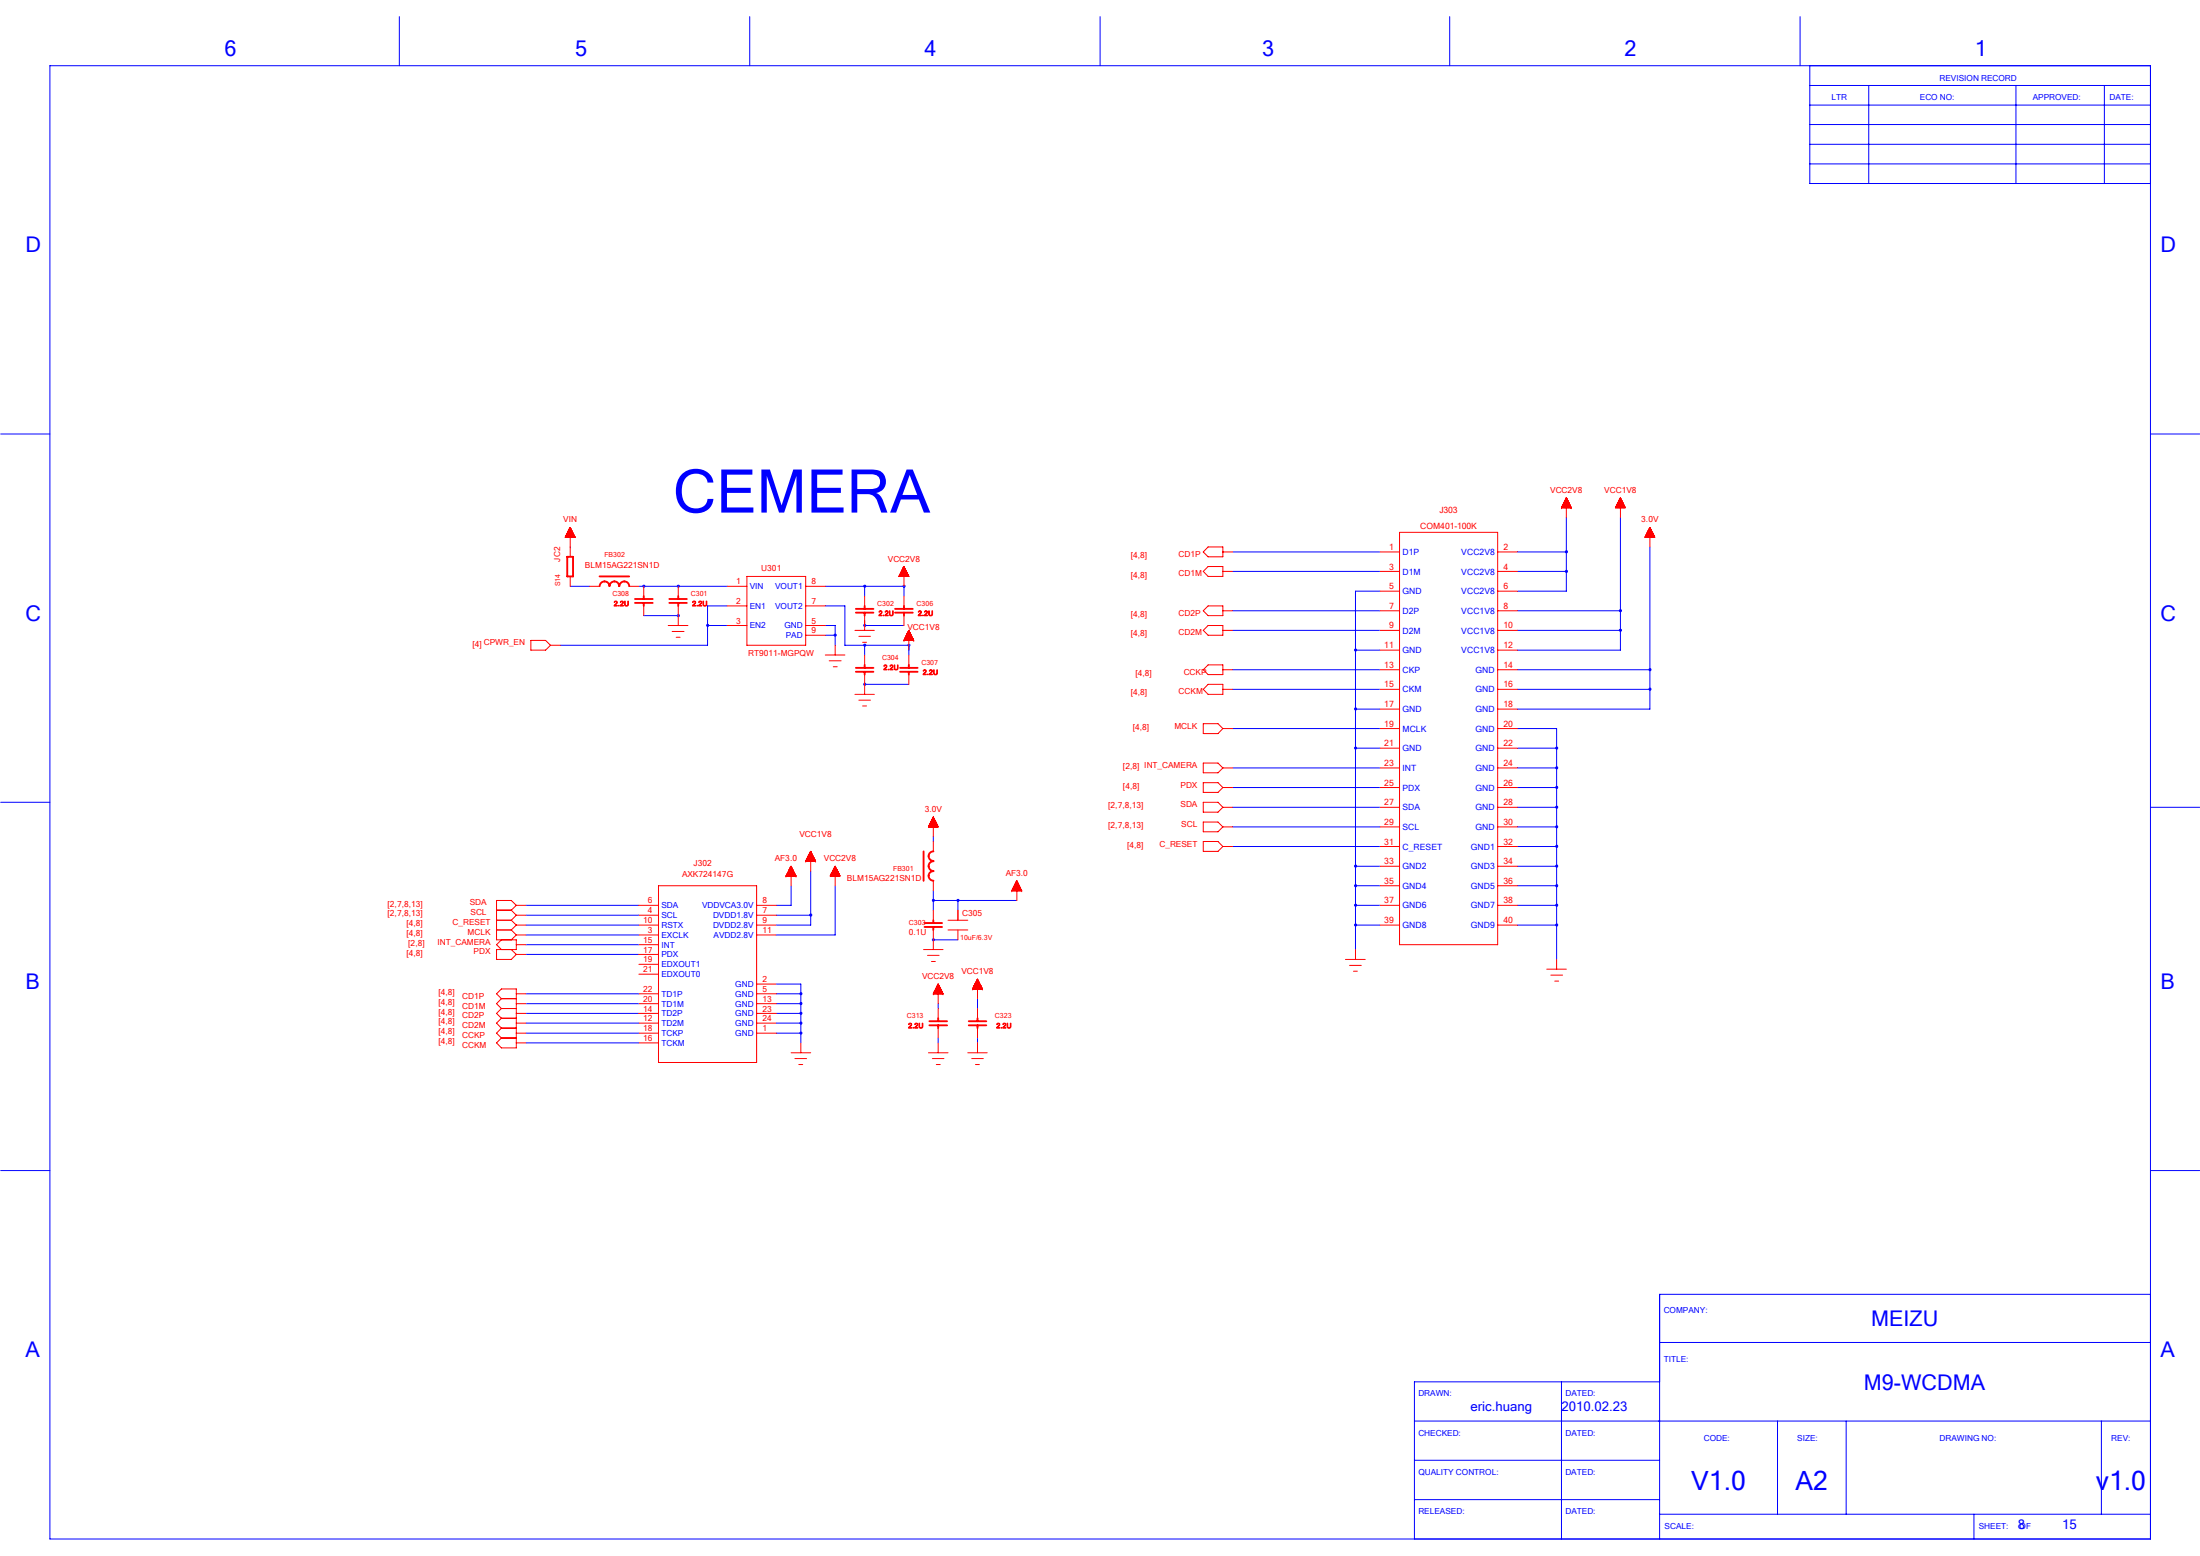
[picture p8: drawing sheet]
<svg xmlns="http://www.w3.org/2000/svg" width="297mm" height="210mm" viewBox="0 0 297 210" stroke-linecap="round" stroke-linejoin="round" font-family="sans-serif">
<g fill="none" stroke="#00f" stroke-width=".14">
<path d="M6.7 8.9h283.7v198.8h-283.7zM53.9 2.2v6.7M101.2 2.2v6.7M148.5 2.2v6.7M195.7 2.2v6.7M243 2.2v6.7M244.4 8.9v15.9h46M244.4 16.8h46M244.4 11.5h46M244.4 14.2h46M244.4 19.5h46M252.3 11.5v13.3"/>
<path d="M272.2 11.5v13.3M284.1 11.5v13.3M244.4 22.1h46M.1 58.6h6.6M290.4 58.6h6.6M77 73.8h.1M77 79.1h2.6M86.3 79.1h5.3M86.9 79.1h.1M91.6 79.1h.1M91.6 79.1h6.6M111.4 79.1h10.7"/>
<path d="M116.7 79.1v1.4M122.1 79.1h.1M122.1 79.1v1.4M166.4 74.5h19.9M166.4 77.1h19.9M186.3 79.8h-3.3v48.3M204.9 74.5h6.6M204.9 77.1h6.6M211.5 69.8v10h-6.6M218.8 69.8v12.6M222.8 73.8v21.9h-17.9M86.9 83.1h4.7"/>
<path d="M91.6 83.1h.1M95.5 84.4h2.7M98.2 81.8h-2.7v5.3h-19.9M111.4 81.8h2.7v5.3h8.6v1.3M111.4 84.4h1.4v2.7M111.4 85.7h1.4M116.7 92.4h.1M116.7 84.4h.1M116.7 92.4h6M116.7 84.4h5.4M116.7 83.8v.6M116.7 87.1v1.3"/>
<path d="M166.4 82.4h19.9M166.4 85.1h19.9M166.4 98.3h19.9M166.4 90.4h19.9M166.4 93h19.9M183 87.7h3.3M183 95.7h3.3M204.9 82.4h13.9M204.9 85.1h13.9M204.9 98.3h5.3v31.2M204.9 90.4h17.9M204.9 93h17.9"/>
<path d="M218.8 82.4v5.3h-13.9M.1 108.3h6.6M106.8 119.5v2.7h-2M109.5 117.6v7.2h-4.7M112.8 119.5v6.7h-8M126 112.9v.7M166.4 108.9h19.9M166.4 103.6h19.9M166.4 106.3h19.9M166.4 111.6h19.9M166.4 114.2h19.9M183 116.9h3.3"/>
<path d="M183 119.5h3.3M183 101h3.3M204.9 108.9h5.3M204.9 103.6h5.3M204.9 106.3h5.3M204.9 111.6h5.3M204.9 114.2h5.3M204.9 116.9h5.3M204.9 119.5h5.3M204.9 101h5.3M290.4 108.9h6.6M71 122.2h15.3"/>
<path d="M71 124.8h15.3M71 123.5h15.3M71 126.2h15.3M71 134.1h15.3M71 135.4h15.3M71 136.8h15.3M71 138.1h15.3M71 139.4h15.3M71 128.8h15.3M71 127.5h15.3M104.8 123.5h4.7M104.8 132.8h3.3v7.9"/>
<path d="M104.8 134.1h3.3M104.8 135.4h3.3M104.8 136.8h3.3M104.8 138.1h3.3M104.8 139.4h3.3M126 126.8h.1M126 126.8h3.3M126 120.2v2.6M126 121.5h11.3M126.7 135.4v.7M129.3 121.5v1.3M132 134.8v1.3"/>
<path d="M183 122.2h3.3M183 124.8h3.3M204.9 122.2h5.3M204.9 124.8h5.3M.1 158h6.6M71 140.7h15.3M126.7 140.1v.6M132 140.1v.6M290.4 158h6.6M290.4 174.7h-66.3v33M191 191.8h99.4M191 197.1h33.1"/>
<path d="M210.8 186.5v21.2M224.1 181.2h66.3M224.1 186.5h-33.1v21.2M240 191.8v12.5M249.3 191.8v12.5M283.7 191.8v12.5M191 202.4h33.1M224.1 204.3h66.3M266.5 204.3v3.4"/>
</g>
<g fill="#00f" stroke="#00f" stroke-width=".14">
<path d="M116.7 87h.2v.2h-.2z" fill-rule="evenodd"/>
<path d="M116.7 79h.2v.2h-.2z" fill-rule="evenodd"/>
<path d="M112.7 85.6h.2v.2h-.2z" fill-rule="evenodd"/>
<path d="M125.9 126.7h.2v.2h-.2z" fill-rule="evenodd"/>
<path d="M122 79h.2v.2h-.2z" fill-rule="evenodd"/>
<path d="M116.7 84.3h.2v.2h-.2z" fill-rule="evenodd"/>
<path d="M116.7 92.2h.2v.2h-.2z" fill-rule="evenodd"/>
<path d="M122.6 87h.2v.2h-.2z" fill-rule="evenodd"/>
<path d="M91.5 79h.2v.2h-.2z" fill-rule="evenodd"/>
<path d="M91.5 83h.2v.2h-.2z" fill-rule="evenodd"/>
<path d="M86.8 79h.2v.2h-.2z" fill-rule="evenodd"/>
<path d="M125.9 121.4h.2v.2h-.2z" fill-rule="evenodd"/>
<path d="M211.4 74.4h.2v.2h-.2z" fill-rule="evenodd"/>
<path d="M211.4 77h.2v.2h-.2z" fill-rule="evenodd"/>
<path d="M218.7 82.3h.2v.2h-.2z" fill-rule="evenodd"/>
<path d="M218.7 85h.2v.2h-.2z" fill-rule="evenodd"/>
<path d="M182.9 119.4h.2v.2h-.2z" fill-rule="evenodd"/>
<path d="M182.9 122.1h.2v.2h-.2z" fill-rule="evenodd"/>
<path d="M182.9 124.7h.2v.2h-.2z" fill-rule="evenodd"/>
<path d="M210.1 124.7h.2v.2h-.2z" fill-rule="evenodd"/>
<path d="M210.1 122.1h.2v.2h-.2z" fill-rule="evenodd"/>
<path d="M210.1 119.4h.2v.2h-.2z" fill-rule="evenodd"/>
<path d="M210.1 116.8h.2v.2h-.2z" fill-rule="evenodd"/>
<path d="M210.1 114.1h.2v.2h-.2z" fill-rule="evenodd"/>
<path d="M210.1 111.5h.2v.2h-.2z" fill-rule="evenodd"/>
<path d="M210.1 108.8h.2v.2h-.2z" fill-rule="evenodd"/>
<path d="M210.1 106.2h.2v.2h-.2z" fill-rule="evenodd"/>
<path d="M210.1 100.8h.2v.2h-.2z" fill-rule="evenodd"/>
<path d="M210.1 103.5h.2v.2h-.2z" fill-rule="evenodd"/>
<path d="M129.3 121.4h.2v.2h-.2z" fill-rule="evenodd"/>
<path d="M222.7 92.9h.2v.2h-.2z" fill-rule="evenodd"/>
<path d="M222.7 90.3h.2v.2h-.2z" fill-rule="evenodd"/>
<path d="M95.4 84.3h.2v.2h-.2z" fill-rule="evenodd"/>
<path d="M108 134h.2v.2h-.2z" fill-rule="evenodd"/>
<path d="M108 135.3h.2v.2h-.2z" fill-rule="evenodd"/>
<path d="M108 136.6h.2v.2h-.2z" fill-rule="evenodd"/>
<path d="M108 138h.2v.2h-.2z" fill-rule="evenodd"/>
<path d="M108 139.3h.2v.2h-.2z" fill-rule="evenodd"/>
<path d="M182.9 116.8h.2v.2h-.2z" fill-rule="evenodd"/>
<path d="M182.9 87.6h.2v.2h-.2z" fill-rule="evenodd"/>
<path d="M182.9 100.8h.2v.2h-.2z" fill-rule="evenodd"/>
<path d="M182.9 95.6h.2v.2h-.2z" fill-rule="evenodd"/>
<circle cx="109.5" cy="123.5" r=".15"/>
</g>
<g fill="none" stroke="#f00" stroke-width=".14">
<path d="M76.4 72.5h1.2M76.4 72.4v.1M76.4 72.4h1.2M76.4 72.3h1.2v.2M76.4 72.3v.2M76.4 72.3h1.1M76.5 72.2h1v.3M76.5 72.2v.3M76.5 72.2h1M76.5 72.5v-.4h1v.4M76.5 72.1h.9M76.6 72.5v-.5h.8v.5"/>
<path d="M76.6 72h.8M76.6 72.5v-.6h.8v.6M76.6 71.9h.7M76.7 71.8h.6v.7M76.7 71.7v.8M76.7 71.7h.6M76.7 71.7h.5v.8M76.8 71.6h.4v.9M76.8 71.5v1M76.8 71.5h.4M76.8 71.5h.3v1M76.8 71.4v1.1"/>
<path d="M76.8 71.4h.3M76.9 71.4h.2v1.1M76.9 71.3v1.2M76.9 71.3h.2M76.9 71.3h.1v1.2M76.9 71.2v1.3M77 71.2h.1M77 71.2v3.9M77 77.8v1.3M77 71.2l-.7 1.3h1.3M77 71.2l.6 1.3M77.2 71.6h-.5v.9"/>
<path d="M79.6 79.1h1.3M84.9 79.1h1.4M86.9 79.1v1.4M91.6 79.1v1.4M98.2 79.1h2.6M100.8 77.8h8v9.3h-8zM108.8 79.1h2.6M121.4 77.7l1.3 .1M121.4 77.7v.1M121.4 77.7h1.3M121.5 77.8v-.2h1.1v.2M121.5 77.6h1.1"/>
<path d="M121.5 77.5h1.1v.3M121.5 77.5v.3M121.5 77.5h1M121.6 77.4h.9v.4M121.6 77.4v.4M121.6 77.4h.9M121.6 77.3h.9v.5M121.6 77.3v.5M121.7 77.3h.7M121.7 77.2h.7v.6M121.7 77.1h.7v.7M121.7 77v.8"/>
<path d="M121.7 77h.6M121.8 77h.5v.8M121.8 76.9h.4v.9M121.8 76.8v1M121.8 76.8h.4M121.9 76.8h.3v1M121.9 76.7v1.1M121.9 76.7h.3M121.9 76.7h.3v1.1M121.9 76.6v1.2M121.9 76.6h.2M122 76.6h.1v1.2"/>
<path d="M122 76.5v1.3M122 76.5h.1M122.1 76.5h.1M122.1 76.5l-.7 1.3h1.3M122.1 76.5v2.6M122.1 76.5l.6 1.3M122.3 76.9h-.5v.9M122.4 77.2h-.7v.6M162.5 77.1l.6-.6h2v1.3h-2zM163.1 73.8h2v1.3h-2l-.6-.6zM165.1 74.5h1.3M165.1 77.1h1.3"/>
<path d="M186.3 74.5h2.7M186.3 77.1h2.7M186.3 79.8h2.7M189 71.8h13.2v55.7h-13.2zM202.2 74.5h2.7M202.2 77.1h2.7M202.2 79.8h2.7M210.8 68.5h.1M210.8 68.5h1.3M210.9 68.4h1.2v.1M210.9 68.4v.1M210.9 68.3h1.2"/>
<path d="M210.9 68.3h1.2v.2M210.9 68.3v.2M211 68.3h1M211 68.5v-.3h1v.3M211 68.2h1M211.1 68.1h.8v.4M211.1 68.1v.4M211.1 68h.8M211.1 68h.8v.5M211.1 67.9v.6M211.1 67.9h.8M211.2 67.9h.6v.6"/>
<path d="M211.2 67.8v.7M211.2 67.8h.6M211.2 67.8h.6v.7M211.2 67.7v.8M211.2 67.7h.6M211.3 67.7h.4v.8M211.3 67.6v.9M211.3 67.6h.4M211.3 67.6h.4v.9M211.3 67.5v1M211.3 67.5h.4M211.4 67.4h.2v1.1"/>
<path d="M211.4 67.3h.2v1.2M211.4 67.3v1.2M211.4 67.3h.1M211.5 67.2v2.6M211.5 67.2v1.3M211.5 67.2h.1M211.5 67.2l-.7 1.3M211.5 67.2l.6 1.3M211.6 67.4h-.2v1.1M212.1 68.5h.1M218.2 68.5h1.2M218.2 68.4v.1"/>
<path d="M218.2 68.4h1.2M218.2 68.3h1.2v.2M218.2 68.3v.2M218.2 68.3h1.1M218.3 68.3h1v.2M218.3 68.2v.3M218.3 68.2h1M218.3 68.5v-.3h1v.3M218.3 68.1h.9M218.4 68.5v-.5h.8v.5M218.4 68h.8M218.4 68.5v-.6h.8v.6"/>
<path d="M218.4 67.9h.7M218.5 67.8h.6v.7M218.5 67.8v.7M218.5 67.8h.6M218.5 67.7h.6v.8M218.5 67.7v.8M218.6 67.7h.4M218.6 67.6h.4v.9M218.6 67.6v.9M218.6 67.6h.4M218.6 67.5h.4v1M218.6 67.4v1.1"/>
<path d="M218.7 67.4h.2M218.7 67.4h.2v1.1M218.7 67.3h.1v1.2M218.8 67.2h.1M218.8 67.2l-.7 1.3h1.3M218.8 67.2v2.6M218.8 67.2l.6 1.3M218.8 67.2l-.1 1.3M218.9 67.3h-.2v1.2M222.1 72.5h1.3M222.2 72.3h1.2v.2M222.2 72.3v.2"/>
<path d="M222.2 72.3h1.1M222.2 72.2h1.1v.3M222.2 72.2v.3M222.3 72.2h1M222.3 72.5v-.4h1v.4M222.3 72.1h.9M222.3 72.5v-.5h.9v.5M222.4 72h.8M222.4 72.5v-.6h.7v.6M222.4 71.9h.7M222.4 71.8h.7v.7M222.4 71.7v.8"/>
<path d="M222.5 71.7h.5M222.5 71.7h.5v.8M222.5 71.6v.9M222.5 71.6h.5M222.6 71.6h.4v.9M222.6 71.5v1M222.6 71.5h.3M222.6 71.5h.3v1M222.6 71.4v1.1M222.6 71.4h.3M222.7 71.4h.2v1.1M222.7 71.3v1.2"/>
<path d="M222.7 71.3h.1M222.7 71.3h.1v1.2M222.7 71.2v1.3M222.7 71.2h.1M222.8 71.2h.1M222.8 71.2l.6 1.3h-1.3zM222.8 71.2v2.6M223.4 72.4h-1.2l-.1 .1M71.7 86.4h2l.6 .7-.6 .6h-2zM74.3 87.1h1.3M86.9 81.8v1.3M90.2 84.4h2.7"/>
<path d="M90.7 85.2h1.7M91.3 86h.5M91.6 81.8v2.6M98.2 81.8h2.6M98.2 84.4h2.6M108.8 81.8h2.6M108.8 84.4h2.6M108.8 85.7h2.6M111.4 88.4h2.7M112 89.2h1.6M112.5 90h.5M112.8 87.1v1.3"/>
<path d="M115.4 85.1h2.7M115.4 93.7h2.7M116 94.5h1.5M116 85.9h1.5M116.5 95.3h.5M116.5 86.7h.5M116.7 80.5v1.3M116.7 83.1v2M116.7 88.4v1.3M116.7 91v2.7M122.1 86.4h.1M122.1 80.5v1.3"/>
<path d="M122.1 83.1v1.3M122.1 86.4h1.3M122.1 86.4h1.2M122.1 86.3v.1M122.1 86.3h1.2v.1M122.1 86.3h1.2M122.2 86.2v.2M122.2 86.2h1.1M122.2 86.2h1M122.2 86.1v.3M122.2 86.1h1M122.2 86h.9"/>
<path d="M122.2 86v.4M122.3 86h.8M122.3 85.9v.5M122.3 85.9h.8M122.4 85.8h.6M122.4 85.6v.8M122.4 85.7h.6v.7M122.4 85.6h.6M122.5 85.5v.9M122.5 85.6h.4v.8M122.5 85.5h.4M122.5 85.4v1"/>
<path d="M122.5 85.5h.4v.9M122.5 85.4h.4M122.6 85.3v1.1M122.6 85.4h.2M122.6 85.3h.2v1.1M122.6 85.2v1.2M122.6 85.3h.2M122.7 85.2h.1M122.7 85.1v2.6M122.7 85.1h.1M122.7 88.4v1.3M122.7 91v1.4"/>
<path d="M122.7 85.1l-.6 1.3M122.7 85.1l.7 1.3M122.7 85.1v1.3M122.8 85.2v1.2M123 85.7h-.6v.7M123 85.7v.7M123.1 85.9v.5M123.1 86v.4M123.2 86.1v.3M123.3 86.2v.2M123.4 86.4h.1M162.5 82.4l.6-.6h2v1.3h-2z"/>
<path d="M162.5 85.1l.6-.7h2v1.3h-2zM162.5 97.7h2l.6 .6-.6 .7h-2zM162.5 90.4l.6-.7h2v1.3h-2zM163.1 92.4h2v1.3h-2l-.6-.7zM165.1 82.4h1.3M165.1 85.1h1.3M165.1 90.4h1.3M165.1 93h1.3M165.1 98.3h1.3M186.3 82.4h2.7M186.3 85.1h2.7M186.3 87.7h2.7"/>
<path d="M186.3 90.4h2.7M186.3 93h2.7M186.3 95.7h2.7M186.3 98.3h2.7M202.2 82.4h2.7M202.2 85.1h2.7M202.2 87.7h2.7M202.2 90.4h2.7M202.2 93h2.7M202.2 95.7h2.7M202.2 98.3h2.7M88.9 119.5h13.3v23.9h-13.3z"/>
<path d="M106.1 118.2h.1M106.1 118.2h1.4M106.2 118.1h1.2M106.2 118.1v.1M106.2 118h1.1M106.2 118v.2M106.3 118h1M106.3 117.9h1M106.3 117.9v.3M106.3 117.8h.9v.4M106.4 117.7h.8v.5M106.5 117.6h.6"/>
<path d="M106.5 117.5h.6M106.5 117.4v.8M106.5 117.4h.6M106.6 117.4h.4v.8M106.6 117.3v.9M106.6 117.3h.4M106.6 117.2v1M106.6 117.2h.4v1M106.7 117.2h.2M106.7 117.1v1.1M106.7 117.1h.2M106.7 117.1h.2v1.1"/>
<path d="M106.7 117v1.2M106.7 117h.2M106.8 117v1.2M106.8 116.9v1.3M106.8 116.9h.1M106.8 116.9v2.6M106.8 116.9l-.7 1.3M106.8 116.9l.7 1.3M106.9 117.2v1M107.1 117.5v.7M107.1 117.6h-.6v.6M107.1 117.6v.6"/>
<path d="M107.2 117.7h-.8v.5M107.2 117.8h-.8l-.1 .4M107.3 117.9v.3M107.3 118v.2M107.4 118.1v.1M107.5 118.2h.1M108.8 116.2h.1M108.8 116.2h1.3M108.8 116.1h1.3v.1M108.8 116.1v.1M108.9 116.1h1.1M108.9 116h1.1v.2"/>
<path d="M108.9 116v.2M108.9 116h1.1M109 115.9h1v.3M109 115.9v.3M109 115.8h.9M109 115.8h.9v.4M109 115.8v.4M109 115.7h.9v.5M109 115.7v.5M109.1 115.7h.7M109.1 115.6h.7v.6M109.1 115.5v.7"/>
<path d="M109.1 115.5h.7M109.1 115.5h.6v.7M109.1 115.4v.8M109.2 115.4h.5M109.2 115.4h.5v.8M109.2 115.3v.9M109.2 115.3h.5M109.3 115.3h.3v.9M109.3 115.2v1M109.3 115.2h.3M109.3 115.2h.3v1M109.3 115.1v1.1"/>
<path d="M109.4 115.1h.1M109.4 115.1h.1v1.1M109.4 115v1.2M109.4 115h.1M109.4 114.9h.1M109.4 114.9v1.3M109.5 114.9h.1M109.5 114.9v2.7M109.5 114.9l-.7 1.3M109.5 114.9l.6 1.3M110.1 116.2h.1M112.2 118.1h1.1"/>
<path d="M112.2 118v.2M112.2 118h1.1M112.2 117.9v.3M112.3 117.9h1M112.3 117.9h.9M112.3 117.8h.9v.4M112.3 117.7v.5M112.4 117.7h.8M112.4 117.7h.7M112.4 117.6v.6M112.4 117.6h.7M112.4 117.5v.7"/>
<path d="M112.5 117.5h.6M112.5 117.4h.5M112.5 117.3v.9M112.6 117.3h.4M112.6 117.2v1M112.6 117.2h.3M112.7 117.1h.1M112.7 117h.1M112.8 116.9h.1M112.8 116.9v2.6M112.8 116.9l.6 1.3h-1.3zM112.8 117l-.1 1.2"/>
<path d="M112.8 117v1.2M112.8 117.1h-.1v1.1M112.8 117.1v1.1M112.9 117.2v1M113 117.3v.9M113 117.4v.8M113.1 117.5v.7M113.1 117.6v.6M113.2 117.8h-.9v.4M113.2 117.8v.4M113.3 117.9v.3M113.3 118v.2"/>
<path d="M113.4 118.1h-1.3v.1M113.4 118.2h.1M125.4 111.6h1.2M125.4 111.5v.1M125.4 111.5h1.2M125.4 111.5h1.2v.1M125.4 111.4v.2M125.5 111.4h1.1M125.5 111.3h1v.3M125.5 111.2h1v.4M125.6 111.1h.8v.5M125.6 111h.8"/>
<path d="M125.6 111v.6M125.7 111h.7v.6M125.7 110.9h.7M125.7 110.8v.8M125.7 110.9h.6M125.8 110.8h.5v.8M125.8 110.7v.9M125.8 110.8h.4M125.8 110.7h.4M125.8 110.6v1M125.8 110.6h.4M125.9 110.6h.3v1"/>
<path d="M125.9 110.5v1.1M125.9 110.6h.2M125.9 110.5h.2v1.1M125.9 110.4v1.2M125.9 110.4h.2M126 110.4h.1v1.2M126 110.3v1.3M126 110.3h.1M126 110.3v2.6M126 113.6v1.3M126 118.9v1.3M126 110.3l.7 1.3h-1.3"/>
<path d="M126 110.3l-.6 1.3M126.2 110.7v.9M126.4 110.9v.7M126.4 111.1h-.8v.5M126.5 111.2h-1v.4M126.5 111.3h-1v.3M126.6 111.5v.1M136.7 120h1.1v.2M136.7 120v.2M136.8 120h1M136.8 119.9h1v.3M136.8 119.8v.4"/>
<path d="M136.8 119.8h.9M136.8 119.8h.9v.4M136.9 119.7h.8v.5M136.9 119.6h.7v.6M136.9 119.5v.7M137 119.5h.6M137 119.5h.6v.7M137 119.4v.8M137 119.4h.5M137 119.4h.5v.8M137 119.3v.9M137.1 119.3h.4"/>
<path d="M137.1 119.2h.4v1M137.1 119.2v1M137.1 119.2h.3M137.1 119.1h.3v1.1M137.1 119.1v1.1M137.2 119.1h.2M137.2 119h.2v1.2M137.2 119v1.2M137.2 119h.1M137.3 118.9v2.6M137.3 118.9v1.3M137.3 118.9h.1"/>
<path d="M137.3 118.9l-.7 1.3M137.3 118.9l.7 1.3M137.7 119.6h-.8v.6M137.7 119.7h-.9v.5M162.5 110.9h2l.6 .7-.6 .6h-2zM162.5 103h2l.6 .6-.6 .7h-2zM162.5 105.6h2l.6 .7-.6 .6h-2zM162.5 108.3h2l.6 .6-.6 .7h-2zM162.5 113.6h2l.6 .6-.6 .7h-2zM165.1 103.6h1.3M165.1 106.3h1.3M165.1 108.9h1.3"/>
<path d="M165.1 111.6h1.3M165.1 114.2h1.3M186.3 101h2.7M186.3 103.6h2.7M186.3 106.3h2.7M186.3 108.9h2.7M186.3 111.6h2.7M186.3 114.2h2.7M186.3 116.9h2.7M186.3 119.5h2.7M202.2 101h2.7M202.2 103.6h2.7"/>
<path d="M202.2 106.3h2.7M202.2 108.9h2.7M202.2 111.6h2.7M202.2 114.2h2.7M202.2 116.9h2.7M202.2 119.5h2.7M67 125.5h2M67 124.2h2M67 122.8h2M67.7 134.8l-.7-.7 .7-.6h2v7.9h-2l-.7-.7 .7-.6M67.7 137.4h2M67.7 136.1l-.7 .7 .7 .6"/>
<path d="M67.7 136.1h2M67.7 137.4l-.7 .7 .7 .6M67.7 138.7h2M67.7 134.8h2M67.7 134.8l-.7 .6 .7 .7M67.7 138.7l-.7 .7 .7 .7M67.7 126.8l-.7 .7 .7 .6M69 124.2l.7 .6M69 125.5l.7 .7M69 128.1l.7 .7M69 122.8l.7 .7M69.7 127.5h1.3"/>
<path d="M69.7 122.2h1.3M69.7 124.8h1.3M69.7 139.4h1.3M69.7 126.2h1.3M69.7 123.5h1.3M69.7 134.1h1.3M69.7 138.1h1.3M69.7 135.4h1.3M69.7 136.8h1.3M69.7 128.8h1.3M69.7 122.2l-.7-.7h-2v5.3h2.7v1.3h-2.7v1.4h2l.7-.7M69.7 124.8l-.7 .7"/>
<path d="M69.7 126.2l-.7 .6M69.7 122.2l-.7 .6M69.7 123.5l-.7 .7M86.3 127.5h2.6M86.3 122.2h2.6M86.3 124.8h2.6M86.3 139.4h2.6M86.3 126.2h2.6M86.3 123.5h2.6M86.3 134.1h2.6M86.3 138.1h2.6M86.3 135.4h2.6"/>
<path d="M86.3 136.8h2.6M86.3 128.8h2.6M86.3 130.1h2.6M86.3 131.5h2.6M102.2 122.2h2.6M102.2 124.8h2.6M102.2 139.4h2.6M102.2 132.8h2.6M102.2 126.2h2.6M102.2 123.5h2.6M102.2 134.1h2.6M102.2 138.1h2.6"/>
<path d="M102.2 135.4h2.6M102.2 136.8h2.6M124.7 128.1h2.6M125.2 128.9h1.6M125.8 129.8h.5M126 134.1h.1M126 122.8v1.4M126 125.5v2.6M126 134.1h1.3M126.1 134v.1M126.1 134h1.2M126.1 133.9v.2"/>
<path d="M126.1 133.9h1.1v.2M126.1 133.9h1.1M126.2 133.8h1v.3M126.2 133.7v.4M126.2 133.7h.9v.4M126.2 133.7h.9M126.3 133.6v.5M126.3 133.6h.8M126.3 133.6h.7M126.4 133.5v.6M126.4 133.5h.6M126.4 133.5h.6v.6"/>
<path d="M126.4 133.3v.8M126.4 133.4h.6M126.4 133.3h.5M126.4 133.2v.9M126.5 133.2h.4v.9M126.5 133.1v1M126.5 133.2h.4M126.5 133.1h.3M126.5 133v1.1M126.5 133.1h.3v1M126.6 133h.2M126.6 132.9v1.2"/>
<path d="M126.6 133h.2v1.1M126.6 132.9h.1M126.6 132.8v1.3M126.7 132.8h.1M126.7 132.8v2.6M126.7 136.1v1.3M126.7 138.7v1.4M126.7 132.8l-.7 1.3M126.7 132.8l.6 1.3M126.9 133.2v.9M127 133.4v.7M127.1 133.6v.5"/>
<path d="M127.2 133.8h-1v.3M127.3 134v.1M127.3 134.1h.1M128 125.5h2.7M128 124.2h2.7M129.3 122.8v1.4M129.3 125.5v1.3M131.3 133.5h.1M131.3 133.5h1.3M131.3 133.4h1.3M131.4 133.3h1.2v.2M131.4 133.3v.2"/>
<path d="M131.4 133.3h1.2M131.4 133.2h1.1v.3M131.5 133.1h1v.4M131.5 133.1v.4M131.5 133.1h1M131.5 133h.9v.5M131.5 133v.5M131.6 133h.8M131.6 132.9h.8v.6M131.6 132.9v.6M131.6 132.9h.7M131.6 132.8h.7v.7"/>
<path d="M131.6 132.8v.7M131.6 132.8h.7M131.7 132.7h.6v.8M131.7 132.7v.8M131.7 132.7h.5M131.7 132.6h.5v.9M131.7 132.5v1M131.8 132.5h.4M131.8 132.5h.4v1M131.8 132.4v1.1M131.8 132.4h.3M131.9 132.4h.2v1.1"/>
<path d="M131.9 132.3v1.2M131.9 132.3h.2M131.9 132.3h.2v1.2M131.9 132.2v1.3M131.9 132.2h.1M132 132.2v1.3M132 132.1v1.4M132 132.1h.1M132 132.1v2.7M132 136.1v1.3M132 138.7v1.4M132 132.1l-.7 1.4"/>
<path d="M132 132.1l.6 1.4M132.5 133.2h-1l-.1 .3M132.6 133.5h.1M136.6 120.2h.1M136.6 120.2h1.4M136.7 120.1h1.2M136.7 120.1h1.2v.1M136.7 120.1v.1M136.7 120h1.2M138 120.2h.1M181.7 129.5h2.6M182.2 130.3h1.6"/>
<path d="M182.7 131.1h.6M183 128.1v1.4M186.3 122.2h2.7M186.3 124.8h2.7M202.2 122.2h2.7M202.2 124.8h2.7M208.8 130.8h2.7M209.4 131.6h1.6M209.9 132.4h.5M210.2 129.5v1.3M67.7 140.1h2M69.7 140.7h1.3"/>
<path d="M86.3 140.7h2.6M106.8 142.1h2.7M107.3 142.9h1.6M107.9 143.7h.5M108.1 140.7v1.4M125.4 142.1h2.6M125.9 142.9h1.6M126.4 143.7h.5M126.7 140.7v1.4M130.7 142.1h2.6M131.2 142.9h1.6M131.7 143.7h.5"/>
<path d="M132 140.7v1.4"/>
</g>
<g fill="none" stroke="#f00" stroke-width=".25">
<path d="M76.6 75.1h.8v2.7h-.8zM80.9 77.8h4M81 79.1a.67 .67 0 0 1 .6-.6 .67 .67 0 0 1 .7 .6 .65 .65 0 0 1 .6-.6 .65 .65 0 0 1 .7 .6M83.6 79.1a.66 .66 0 0 1 .7-.6 .66 .66 0 0 1 .6 .6M85.7 80.8h2.4M85.7 81.4h2.4M86.9 80.5v.3M86.9 81.4v.4M90.4 80.8h2.3M90.4 81.4h2.3M91.6 80.5v.3M91.6 81.4v.4"/>
<path d="M115.6 90.1h2.3M115.6 90.7h2.3M115.6 82.2h2.3M115.6 82.7h2.3M116.7 81.8v.4M116.7 82.7v.4M116.7 89.7v.4M116.7 90.7v.3M120.8 82.2h2.4M120.8 82.7h2.4M121.5 90.1h2.4M121.5 90.7h2.4"/>
<path d="M122.1 81.8v.4M122.1 82.7v.4M122.7 89.7v.4M122.7 90.7v.3M124.7 114.9v4M126 114.9a.65 .65 0 0 0-.6 .6 .65 .65 0 0 0 .6 .7M126 116.2a.66 .66 0 0 0-.6 .7 .66 .66 0 0 0 .6 .6M126 117.6a.65 .65 0 0 0-.6 .6 .65 .65 0 0 0 .6 .7M124.8 125.1h2.4M124.8 124.6h2.4M125.5 137.8h2.4M125.5 138.4h2.4"/>
<path d="M126 124.2v.4M126 125.1v.4M126.7 137.4v.4M126.7 138.4v.3M130.8 137.8h2.4M130.8 138.4h2.4M132 137.4v.4M132 138.4v.3"/>
</g>
<text font-size="8.1" fill="#00f" x="90.9" y="69.2">CEMERA</text>
<g font-size="3.6" fill="#00f">
<text x="228.4" y="201">V1.0</text>
<text x="242.4" y="201">A2</text>
<text x="283" y="201">v1.0</text>
</g>
<g font-size="2.9" fill="#00f">
<text x="30.3" y="7.5">6</text>
<text x="77.6" y="7.5">5</text>
<text x="124.8" y="7.5">4</text>
<text x="170.4" y="7.5">3</text>
<text x="219.3" y="7.5">2</text>
<text x="266.6" y="7.5">1</text>
<text x="3.4" y="34.1">D</text>
<text x="291.7" y="34.1">D</text>
<text x="3.4" y="83.8">C</text>
<text x="291.7" y="83.8">C</text>
<text x="3.4" y="133.5">B</text>
<text x="291.7" y="133.5">B</text>
<text x="252.7" y="178.9">MEIZU</text>
<text x="3.4" y="183.1">A</text>
<text x="291.7" y="183.1">A</text>
<text x="251.7" y="187.5">M9-WCDMA</text>
</g>
<g font-size="1.8" fill="#00f">
<text x="198.5" y="190.4">eric.huang</text>
<text x="210.8" y="190.4">2010.02.23</text>
<text x="272.4" y="206.3">8</text>
<text x="278.4" y="206.3">15</text>
</g>
<g font-size="1.2" fill="#f00">
<text x="191.7" y="71.3">COM401-100K</text>
<text x="194.3" y="69.2">J303</text>
<text x="187.5" y="74.2">1</text>
<text x="187.5" y="76.9">3</text>
<text x="203" y="74.2">2</text>
<text x="203" y="76.9">4</text>
<text x="187.5" y="79.5">5</text>
<text x="187.5" y="82.2">7</text>
<text x="203" y="79.5">6</text>
<text x="203" y="82.2">8</text>
<text x="186.9" y="87.5">11</text>
<text x="187.5" y="84.8">9</text>
<text x="203" y="87.5">12</text>
<text x="203" y="84.8">10</text>
<text x="186.9" y="90.1">13</text>
<text x="186.9" y="92.8">15</text>
<text x="186.9" y="95.4">17</text>
<text x="203" y="90.1">14</text>
<text x="203" y="92.8">16</text>
<text x="203" y="95.4">18</text>
<text x="186.9" y="98.1">19</text>
<text x="186.9" y="100.7">21</text>
<text x="203" y="98.1">20</text>
<text x="203" y="100.7">22</text>
<text x="186.9" y="103.4">23</text>
<text x="186.9" y="106">25</text>
<text x="203" y="103.4">24</text>
<text x="203" y="106">26</text>
<text x="186.9" y="108.7">27</text>
<text x="186.9" y="111.3">29</text>
<text x="186.9" y="114">31</text>
<text x="203" y="108.7">28</text>
<text x="203" y="111.3">30</text>
<text x="203" y="114">32</text>
<text x="186.9" y="116.6">33</text>
<text x="186.9" y="119.3">35</text>
<text x="203" y="116.6">34</text>
<text x="203" y="119.3">36</text>
<text x="186.9" y="121.9">37</text>
<text x="186.9" y="124.6">39</text>
<text x="203" y="121.9">38</text>
<text x="203" y="124.6">40</text>
</g>
<g font-size="1.2" fill="#00f">
<text x="189.4" y="74.9">D1P</text>
<text x="189.4" y="77.5">D1M</text>
<text x="197.3" y="74.9">VCC2V8</text>
<text x="197.3" y="77.5">VCC2V8</text>
<text x="189.4" y="80.2">GND</text>
<text x="189.4" y="82.8">D2P</text>
<text x="197.3" y="82.8">VCC1V8</text>
<text x="197.3" y="80.2">VCC2V8</text>
<text x="189.4" y="85.5">D2M</text>
<text x="189.4" y="88.2">GND</text>
<text x="197.3" y="85.5">VCC1V8</text>
<text x="197.3" y="88.2">VCC1V8</text>
<text x="189.4" y="90.8">CKP</text>
<text x="189.4" y="93.5">CKM</text>
<text x="199.2" y="90.8">GND</text>
<text x="199.2" y="93.5">GND</text>
<text x="189.4" y="96.1">GND</text>
<text x="189.4" y="98.7">MCLK</text>
<text x="189.4" y="101.4">GND</text>
<text x="199.2" y="98.7">GND</text>
<text x="199.2" y="96.1">GND</text>
<text x="199.2" y="101.4">GND</text>
<text x="189.4" y="104.1">INT</text>
<text x="189.4" y="106.7">PDX</text>
<text x="199.2" y="106.7">GND</text>
<text x="199.2" y="104.1">GND</text>
<text x="189.4" y="109.4">SDA</text>
<text x="189.4" y="112">SCL</text>
<text x="199.2" y="112">GND</text>
<text x="199.2" y="109.4">GND</text>
<text x="189.4" y="114.7">C_RESET</text>
<text x="189.4" y="117.3">GND2</text>
<text x="189.4" y="120">GND4</text>
<text x="198.6" y="114.7">GND1</text>
<text x="198.6" y="117.3">GND3</text>
<text x="198.6" y="120">GND5</text>
<text x="189.4" y="122.6">GND6</text>
<text x="189.4" y="125.3">GND8</text>
<text x="198.6" y="122.6">GND7</text>
<text x="198.6" y="125.3">GND9</text>
</g>
<g font-size="1.1" fill="#00f">
<text x="261.9" y="10.9">REVISION RECORD</text>
<text x="247.3" y="13.5">LTR</text>
<text x="259.2" y="13.5">ECO NO:</text>
<text x="274.5" y="13.5">APPROVED:</text>
<text x="284.8" y="13.5">DATE:</text>
<text x="101.2" y="82.2">EN1</text>
<text x="101.2" y="79.5">VIN</text>
<text x="104.7" y="82.2">VOUT2</text>
<text x="104.7" y="79.5">VOUT1</text>
<text x="101.2" y="84.8">EN2</text>
<text x="105.9" y="84.8">GND</text>
<text x="106.1" y="86.1">PAD</text>
<text x="89.3" y="123.9">SCL</text>
<text x="89.3" y="122.6">SDA</text>
<text x="89.3" y="125.2">RSTX</text>
<text x="94.8" y="122.6">VDDVCA3.0V</text>
<text x="96.3" y="123.9">DVDD1.8V</text>
<text x="96.3" y="125.2">DVDD2.8V</text>
<text x="89.3" y="126.6">EXCLK</text>
<text x="89.3" y="127.9">INT</text>
<text x="89.3" y="129.2">PDX</text>
<text x="89.3" y="130.5">EDXOUT1</text>
<text x="89.3" y="131.9">EDXOUT0</text>
<text x="96.3" y="126.6">AVDD2.8V</text>
<text x="89.3" y="137.2">TD2P</text>
<text x="89.3" y="135.8">TD1M</text>
<text x="89.3" y="134.5">TD1P</text>
<text x="99.3" y="133.2">GND</text>
<text x="99.3" y="134.5">GND</text>
<text x="99.3" y="135.8">GND</text>
<text x="99.3" y="137.2">GND</text>
<text x="89.3" y="138.5">TD2M</text>
<text x="89.3" y="141.1">TCKM</text>
<text x="89.3" y="139.8">TCKP</text>
<text x="99.3" y="139.8">GND</text>
<text x="99.3" y="138.5">GND</text>
<text x="224.6" y="177.2">COMPANY:</text>
<text x="224.6" y="183.8">TITLE:</text>
<text x="191.5" y="188.4">DRAWN:</text>
<text x="211.4" y="188.4">DATED:</text>
<text x="191.5" y="193.8">CHECKED:</text>
<text x="211.4" y="193.8">DATED:</text>
<text x="230" y="194.4">CODE:</text>
<text x="242.7" y="194.4">SIZE:</text>
<text x="261.9" y="194.4">DRAWING NO:</text>
<text x="285.1" y="194.4">REV:</text>
<text x="191.5" y="199.1">QUALITY CONTROL:</text>
<text x="211.4" y="199.1">DATED:</text>
<text x="191.5" y="204.3">RELEASED:</text>
<text x="211.4" y="204.3">DATED:</text>
<text x="224.8" y="206.3">SCALE:</text>
<text x="267.2" y="206.3">SHEET:</text>
<text x="272.7" y="206.3">OF</text>
</g>
<g font-size="1.1" fill="#f00">
<text x="76.1" y="70.5">VIN</text>
<text x="209.3" y="66.5">VCC2V8</text>
<text x="216.6" y="66.5">VCC1V8</text>
<text x="221.6" y="70.5">3.0V</text>
<text x="75.6" y="75.8" transform="rotate(-90 75.6 75.8)">JC2</text>
<text x="79" y="76.6">BLM15AG221SN1D</text>
<text x="102.8" y="77.1">U301</text>
<text x="119.9" y="75.8">VCC2V8</text>
<text x="152.7" y="75.3">[4,8]</text>
<text x="152.7" y="77.9">[4,8]</text>
<text x="159.1" y="75.1">CD1P</text>
<text x="159.1" y="77.8">CD1M</text>
<text x="99.4" y="81.5">2</text>
<text x="99.4" y="78.8">1</text>
<text x="109.6" y="78.8">8</text>
<text x="109.6" y="81.5">7</text>
<text x="152.7" y="83.2">[4,8]</text>
<text x="159.1" y="83.1">CD2P</text>
<text x="63.8" y="87.2">[4] CPWR_EN</text>
<text x="99.4" y="84.2">3</text>
<text x="101" y="88.6">RT9011-MGPQW</text>
<text x="109.6" y="84.2">5</text>
<text x="109.6" y="85.5">9</text>
<text x="122.5" y="85.1">VCC1V8</text>
<text x="152.7" y="85.9">[4,8]</text>
<text x="159.1" y="85.7">CD2M</text>
<text x="152.7" y="93.9">[4,8]</text>
<text x="153.3" y="91.2">[4,8]</text>
<text x="159.1" y="93.7">CCKM</text>
<text x="159.8" y="91">CCKP</text>
<text x="153" y="98.5">[4,8]</text>
<text x="158.6" y="98.3">MCLK</text>
<text x="151.6" y="103.8">[2,8] INT_CAMERA</text>
<text x="151.6" y="106.4">[4,8]</text>
<text x="159.4" y="106.3">PDX</text>
<text x="107.9" y="112.9">VCC1V8</text>
<text x="124.8" y="109.6">3.0V</text>
<text x="149.6" y="109.1">[2,7,8,13]</text>
<text x="149.6" y="111.8">[2,7,8,13]</text>
<text x="159.4" y="108.9">SDA</text>
<text x="159.5" y="111.6">SCL</text>
<text x="92.1" y="118.4">AXK724147G</text>
<text x="93.6" y="116.9">J302</text>
<text x="104.6" y="116.2">AF3.0</text>
<text x="111.2" y="116.2">VCC2V8</text>
<text x="114.3" y="118.9">BLM15AG221SN1D</text>
<text x="135.8" y="118.2">AF3.0</text>
<text x="152.2" y="114.4">[4,8]</text>
<text x="156.6" y="114.2">C_RESET</text>
<text x="52.3" y="122.3">[2,7,8,13]</text>
<text x="52.3" y="123.7">[2,7,8,13]</text>
<text x="54.9" y="125">[4,8]</text>
<text x="61.1" y="124.8">C_RESET</text>
<text x="63.4" y="122.2">SDA</text>
<text x="63.5" y="123.5">SCL</text>
<text x="86.9" y="124.6">10</text>
<text x="87.5" y="125.9">3</text>
<text x="87.5" y="123.3">4</text>
<text x="87.5" y="121.9">6</text>
<text x="102.9" y="123.3">7</text>
<text x="102.9" y="121.9">8</text>
<text x="102.9" y="124.6">9</text>
<text x="102.9" y="125.9">11</text>
<text x="129.9" y="123.7">C305</text>
<text x="54.9" y="126.3">[4,8]</text>
<text x="54.9" y="129">[4,8]</text>
<text x="55.1" y="127.7">[2,8]</text>
<text x="59.1" y="127.5">INT_CAMERA</text>
<text x="63.1" y="126.2">MCLK</text>
<text x="64" y="128.8">PDX</text>
<text x="86.9" y="127.2">15</text>
<text x="86.9" y="128.5">17</text>
<text x="86.9" y="129.9">19</text>
<text x="86.9" y="131.2">21</text>
<text x="122.7" y="126.2">0.1U</text>
<text x="129.8" y="131.5">VCC1V8</text>
<text x="59.2" y="136.9">[4,8]</text>
<text x="59.2" y="135.6">[4,8]</text>
<text x="59.2" y="134.3">[4,8]</text>
<text x="62.4" y="137.4">CD2P</text>
<text x="62.4" y="136.1">CD1M</text>
<text x="62.4" y="134.8">CD1P</text>
<text x="86.9" y="137.8">12</text>
<text x="86.9" y="136.5">14</text>
<text x="86.9" y="135.2">20</text>
<text x="86.9" y="133.8">22</text>
<text x="102.9" y="132.5">2</text>
<text x="102.9" y="133.8">5</text>
<text x="102.9" y="135.2">13</text>
<text x="102.9" y="136.5">23</text>
<text x="102.9" y="137.8">24</text>
<text x="124.5" y="132.1">VCC2V8</text>
<text x="59.2" y="138.2">[4,8]</text>
<text x="59.2" y="139.6">[4,8]</text>
<text x="59.2" y="140.9">[4,8]</text>
<text x="62.4" y="138.7">CD2M</text>
<text x="62.4" y="140.1">CCKP</text>
<text x="62.4" y="141.4">CCKM</text>
<text x="86.9" y="140.5">16</text>
<text x="86.9" y="139.1">18</text>
<text x="102.9" y="139.1">1</text>
</g>
<g font-size=".9" fill="#f00">
<text x="81.6" y="75.2">FB302</text>
<text x="75.6" y="79.1" transform="rotate(-90 75.6 79.1)">S14</text>
<text x="82.7" y="80.5">C308</text>
<text x="82.9" y="81.8">2.2U</text>
<text x="93.3" y="80.5">C301</text>
<text x="93.5" y="81.8">2.2U</text>
<text x="118.4" y="81.8">C302</text>
<text x="118.6" y="83.1">2.2U</text>
<text x="123.7" y="81.8">C306</text>
<text x="123.9" y="83.1">2.2U</text>
<text x="119.1" y="89.1">C304</text>
<text x="124.4" y="89.7">C307</text>
<text x="119.3" y="90.4">2.2U</text>
<text x="124.6" y="91.1">2.2U</text>
<text x="120.6" y="117.6">FB301</text>
<text x="122.7" y="124.8">C303</text>
<text x="129.6" y="126.8">10uF/6.3V</text>
<text x="122.4" y="137.4">C313</text>
<text x="134.3" y="137.4">C323</text>
<text x="122.6" y="138.7">2.2U</text>
<text x="134.5" y="138.7">2.2U</text>
</g>
</svg>
